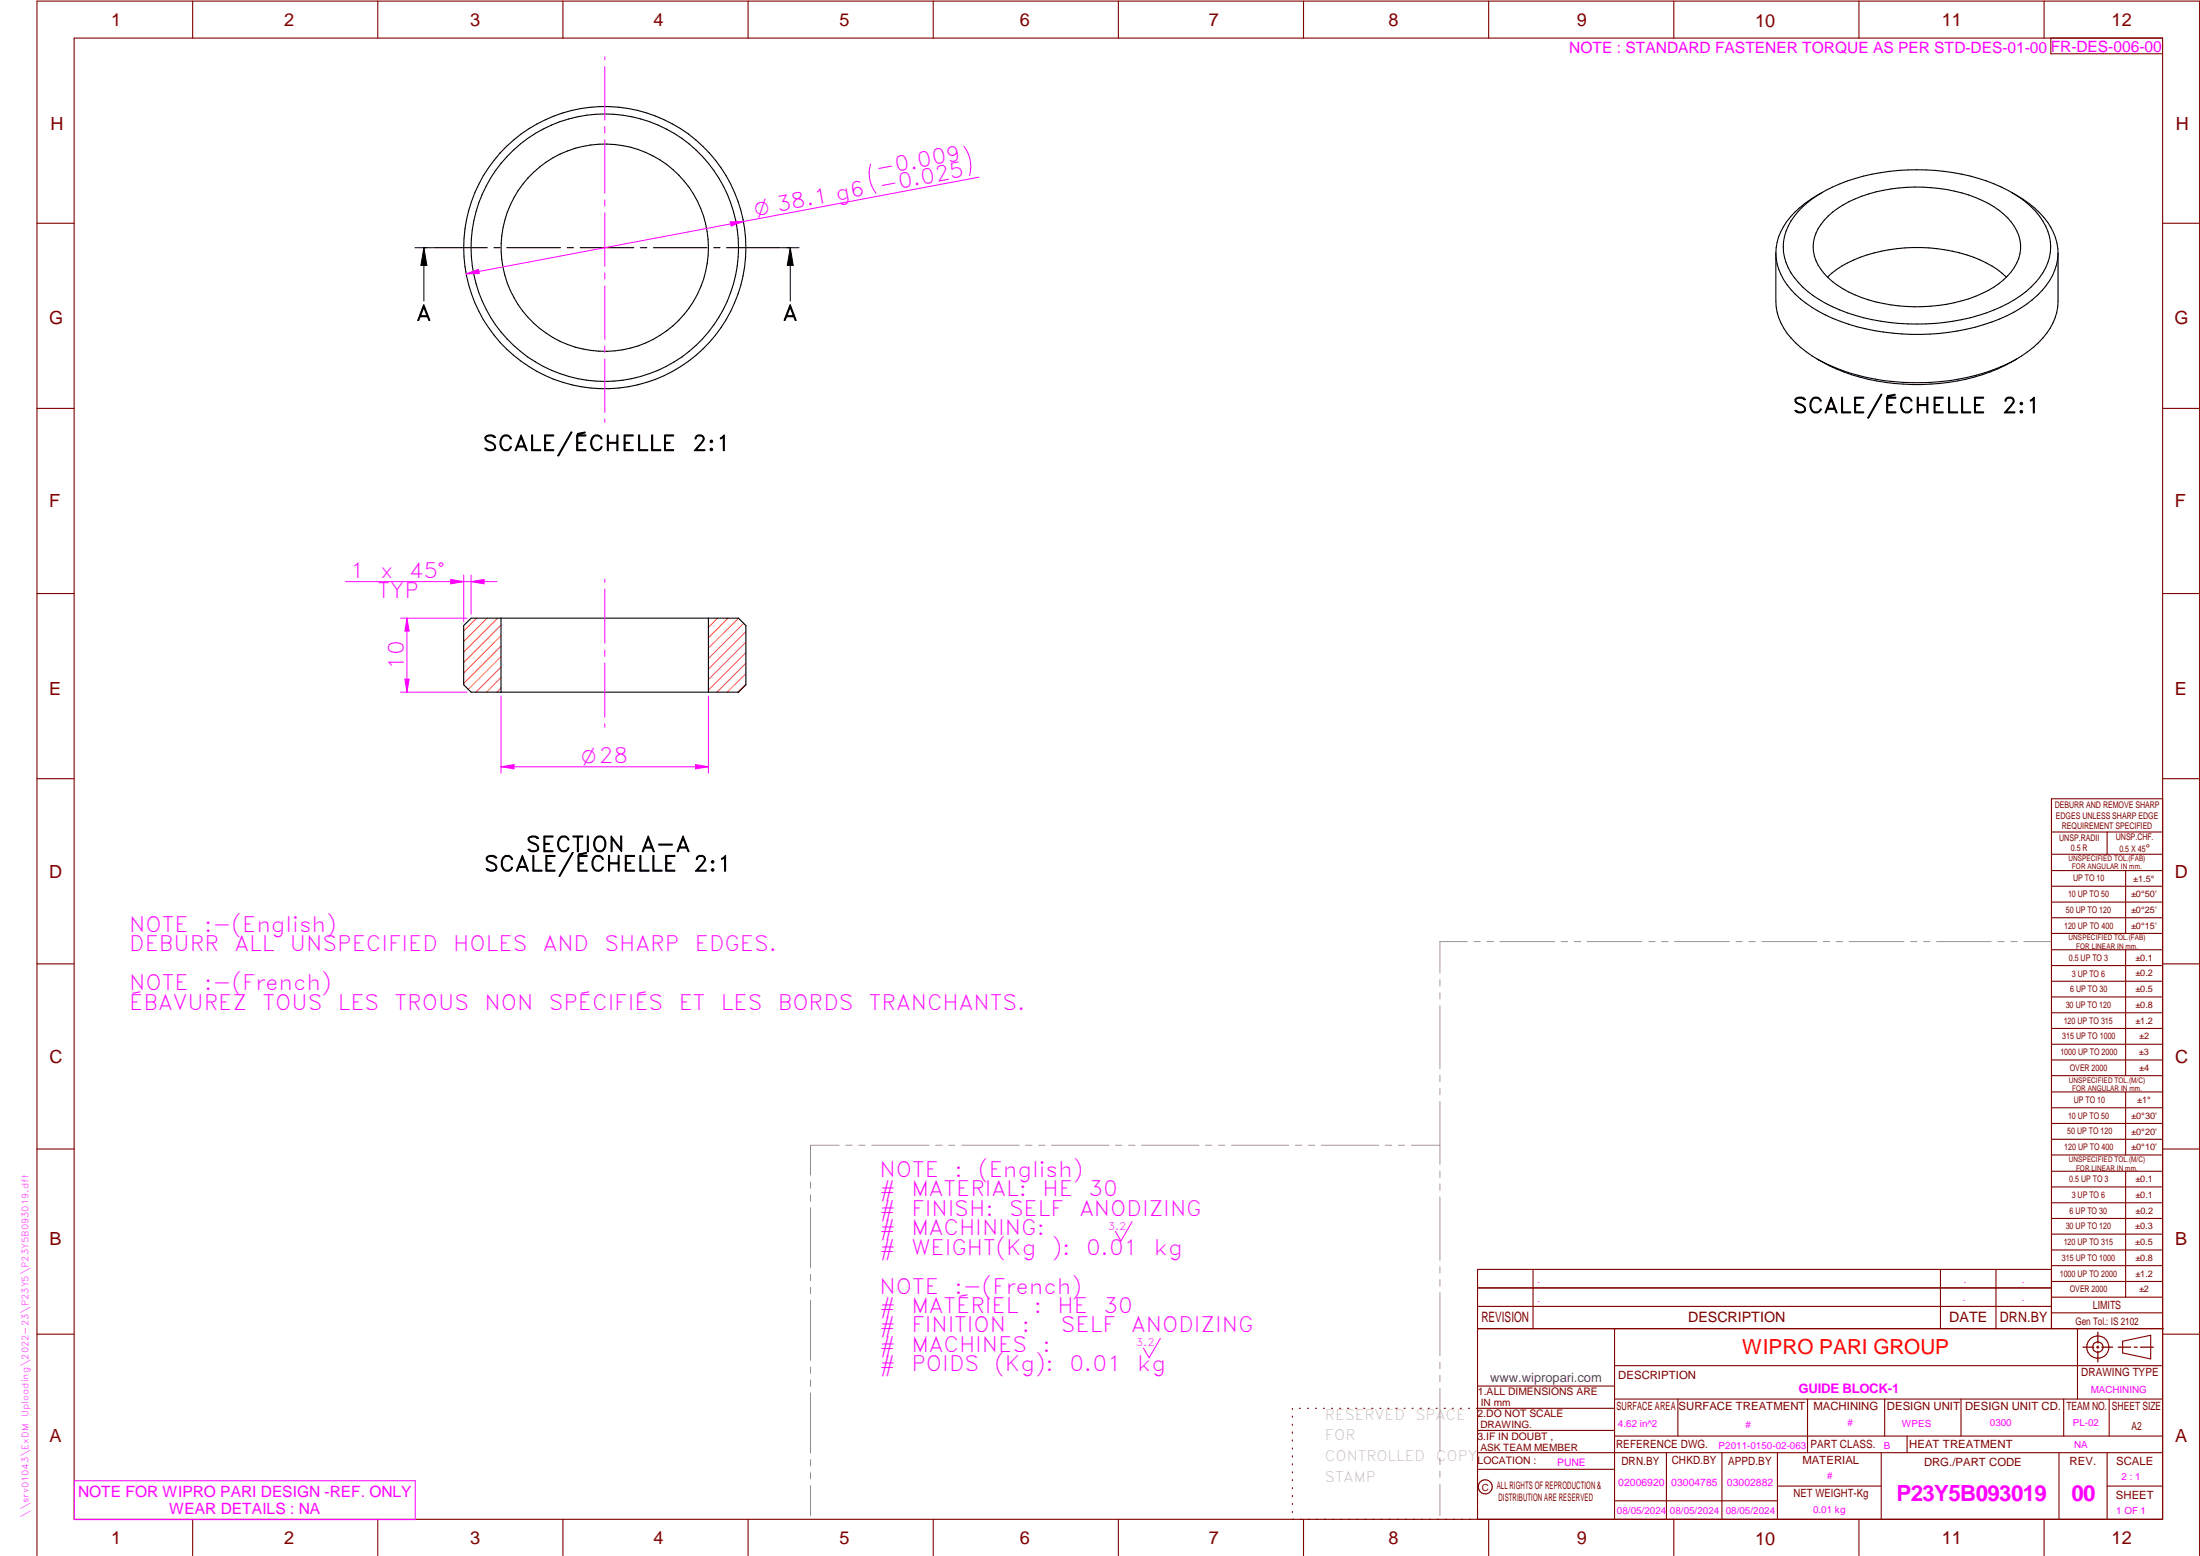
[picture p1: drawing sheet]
<svg xmlns="http://www.w3.org/2000/svg" width="594mm" height="420mm" viewBox="0 0 594 420" stroke-linecap="round" stroke-linejoin="round" font-family="sans-serif">
<g fill="none" stroke="#800000" stroke-width=".3">
<path d="M20 10.3h564v400h-564zM52 .3v10M102 .3v10M152 .3v10M202 .3v10M252 .3v10M302 .3v10M352 .3v10M402 .3v10M452 .3v10M502 .3v10M552 .3v10"/>
<path d="M553.8 10.3v4.2h30.2M10 60.3h10M584 60.3h10M10 110.3h10M584 110.3h10M10 160.3h10M584 160.3h10M10 210.3h10M584 215.7h-30v143.1M584 210.3h10M554 224.7h30M554 230.7h30"/>
<path d="M554 235.1h30M554 239.3h30M569 224.7v6M574 235.1v17M554 243.6h30M554 247.8h30M554 252.1h30M554 256.5h30M574 256.5v33.9M10 260.3h10M554 260.7h30M554 265h30"/>
<path d="M554 269.2h30M554 273.5h30M554 277.7h30M584 260.3h10M554 282h30M554 286.2h30M554 290.4h30M554 294.9h30M554 299.1h30M574 294.9v17M10 310.3h10M554 303.4h30"/>
<path d="M554 307.6h30M554 311.9h30M554 316.3h30M574 316.3v34M584 310.3h10M554 320.5h30M554 324.8h30M554 329h30M554 333.2h30M554 337.5h30M399 358.8h185.2M399 352.8h155"/>
<path d="M399 347.8h155M414 342.8v16M436 358.8v51.5M524 342.8v16M539 342.8v16M554 341.8h30M554 346h30M554 350.3h30M554 354.5h30M554 342.8h-155v67.5M561 358.8v19M10 360.3h10"/>
<path d="M399 374.3h37M436 377.8h148M453.1 377.8v10M488.1 377.8v14.5M508.9 377.8v10M529.5 377.8v10M557.3 377.8v10M569.5 377.8v10M573.2 362.2l7.6-1.6v6.3l-7.6-1.6zM584 368.8h-148M584 360.3h10M349 380.3v.3"/>
<path d="M349 382.4v.3M349 384.6v.3M349 386.7v.3M349 388.8v.3M349 391v.3M349 393.1v.3M349 395.3v.3M349 397.4v.3M349 399.5v.3M350.9 380.3h.2M353.1 380.3h.2M355.2 380.3h.3"/>
<path d="M357.4 380.3h.3M359.6 380.3h.3M361.7 380.3h.3M363.9 380.3h.3M366.1 380.3h.3M368.3 380.3h.2M370.4 380.3h.3M372.6 380.3h.3M374.8 380.3h.3M376.9 380.3h.4M379.1 380.3h.3M381.3 380.3h.3"/>
<path d="M383.4 380.3h.4M385.6 380.3h.3M387.8 380.3h.3M390 380.3h.3M392.2 380.3h.3M394.3 380.3h.3M396.5 380.3h.3M398.7 380.3h37.3M399 396.7h37M399 392.3h185M399 386.2h37M436 387.8h148"/>
<path d="M450 392.3v18M465 392.3v18M480 392.3v18M508 392.3v18M515 387.8v4.5M556 392.3v18M569 392.3v18M52 410.3v9.7M102 410.3v9.7M152 410.3v9.7M202 410.3v9.7M252 410.3v9.7"/>
<path d="M302 410.3v9.7M349 401.7v.3M349 403.8v.4M349 406v.3M349 408.1v.3M352 410.3v9.7M402 410.3v9.7M436 405.3h44M452 410.3v9.7M480 401.3h28M502 410.3v9.7M552 410.3v9.7"/>
<path d="M569 401.3h15M10 420v-419.7h584v419.7"/>
<circle cx="566.5" cy="363.7" r="1.39"/>
<circle cx="566.5" cy="363.8" r="3"/>
<circle cx="401.1" cy="401.5" r="1.9"/>
</g>
<g fill="none" stroke="#f0f" stroke-width=".27">
<path d="M163.3 15.4v.8M163.3 18v14.4M163.3 34.2v1.7M163.3 37.7v14.5M163.3 54v1.7M163.3 57.4v14.5M114.5 66.9h.8M117.1 66.9h14.5M133.4 66.9h1.7M136.9 66.9h14.5M153.2 66.9h1.6M156.7 66.9h14.4"/>
<path d="M163.3 73.7v1.7M163.3 77.2v14.5M172.9 66.9h1.8M176.4 66.9h14.5M192.7 66.9h1.7M196.2 66.9h14.5M212.5 66.9h.9M163.3 93.4v1.8M163.3 96.9v14.5M163.3 113.2v.8M121.7 156.5l3.5 .6-3.5 .5zM125.2 155.3v12.6"/>
<path d="M127.2 155.3v10.6M163.3 156.4v.9M163.3 159v14.7M163.3 175.5v1.7M163.3 179v14.7M163.3 195.5v.8M305.7 329.9l-3 5.2-1.5-2.6M313.3 361.4l-3 5.2-1.5-2.6M20.1 399.8h92v10.5h-92z"/>
</g>
<g fill="none" stroke="#949494" stroke-width=".27">
<path d="M396.2 254.3h-7.4v8.5M398.1 254.3h1.6M401.5 254.3h1.8M405 254.3h14.8M421.6 254.3h1.7M425.1 254.3h1.7M428.6 254.3h14.8M445.2 254.3h1.7M448.7 254.3h1.7M452.2 254.3h14.8M468.8 254.3h1.7M472.3 254.3h1.7"/>
<path d="M475.8 254.3h14.8M492.4 254.3h1.7M495.8 254.3h1.8M499.4 254.3h14.7M516 254.3h1.6M519.4 254.3h1.8M522.9 254.3h14.8M539.5 254.3h1.7M543 254.3h1.7M546.5 254.3h7.4M388.8 264.5v1.8M388.8 268.1v1.6"/>
<path d="M388.8 271.6v17M388.8 290.4v1.7M388.8 293.9v1.7M388.8 297.4v17M218.9 319.2v1.6M226.6 309.2h-7.7v8.1M228.4 309.2h1.7M231.9 309.2h1.7M235.4 309.2h15.5M252.7 309.2h1.7M256.2 309.2h1.7M259.7 309.2h15.5"/>
<path d="M277 309.2h1.7M280.5 309.2h1.7M284 309.2h15.5M301.2 309.2h1.8M304.8 309.2h1.7M308.3 309.2h15.5M325.5 309.2h1.7M329.1 309.2h1.6M332.6 309.2h15.4M349.8 309.2h1.7M353.3 309.2h1.7M356.8 309.2h15.5"/>
<path d="M374.1 309.2h1.7M377.6 309.2h1.7M381.1 309.2h7.7M388.8 316.2v1.7M388.8 319.7v1.7M218.9 322.6v1.8M218.9 326.1v16.2M388.8 323.2v17.1M218.9 344.1v1.8M218.9 347.6v1.7M218.9 351.2v16.1M388.8 342.1v1.6"/>
<path d="M388.8 345.6v1.7M388.8 349v17.1M218.9 369.1v1.7M218.9 372.6v1.8M218.9 376.1v16.2M388.8 367.9v1.7M388.8 371.4v1.7M388.8 374.9v17M218.9 394.1v1.8M218.9 397.6v1.7M388.8 393.7v1.7M388.8 397.2v1.7"/>
<path d="M218.9 401.2v8.1M388.8 400.7v8.6"/>
</g>
<path d="M566.5 359.7v3M562.5 363.8h2.9M566.1 363.8h.7M566.5 363.4v.7M566.5 364.9v2.8M567.6 363.8h2.9M572 363.8h3.4M576.3 363.8h.8M578 363.8h3.5" fill="none" stroke="#800000" stroke-width=".34"/>
<g fill="none" stroke="#000" stroke-width=".3">
<path d="M486.8 55.8a39.9 39.9 0 0 1 21.1-9.2 56.9 56.9 0 0 1 34.4 4.8 22.4 22.4 0 0 1 10.7 11 13.2 13.2 0 0 1-3.3 13.8 35.1 35.1 0 0 1-17.7 9.6 58.4 58.4 0 0 1-37.1-3 24.6 24.6 0 0 1-12-10.5 13.1 13.1 0 0 1 2.7-15.2zM492.1 51.9a23.3 23.3 0 0 0-11.8 12.1l-.7 2.9-.1 1.4M493.7 58.3a32.4 32.4 0 0 1 19.1-7.5 42 42 0 0 1 25.6 5 14.3 14.3 0 0 1 7.2 10.2 11.8 11.8 0 0 1-4.6 9.6 33.6 33.6 0 0 1-19.6 7.1 41.9 41.9 0 0 1-23.7-4.7 15.1 15.1 0 0 1-8-10.1 11.1 11.1 0 0 1 4-9.6zM543.2 51.9a23.4 23.4 0 0 1 11.9 12.3 14.1 14.1 0 0 1-3.7 14.2 36.5 36.5 0 0 1-18 9.9 61.8 61.8 0 0 1-40.5-3.3 25.3 25.3 0 0 1-12-10.9 13.1 13.1 0 0 1-1.4-5.8M479.5 68.3v13.1a16.3 16.3 0 0 0 6.7 12.4 45 45 0 0 0 22.6 9 59.4 59.4 0 0 0 35.3-5.6 23.3 23.3 0 0 0 10.9-11.4l.7-3v-1.4v-13.1M493.5 74.8a31.9 31.9 0 0 1 18.8-7.7 41.4 41.4 0 0 1 27.1 5.7l2.4 2M544.6 96.9a52.6 52.6 0 0 1-30.6 6.8 50.7 50.7 0 0 1-23.3-6.8M125.2 168.9l2-2h72.2l2 2v16l-2 2h-72.2l-2-2zM135.3 166.9v20M191.3 166.9v20"/>
<circle cx="163.3" cy="66.9" r="28"/>
<circle cx="163.3" cy="66.9" r="38.1"/>
<circle cx="163.3" cy="66.9" r="36.1"/>
</g>
<g fill="none" stroke="#000" stroke-width=".27">
<path d="M112 66.9h4.9M114.5 66.9l.8 4.8h-1.6zM114.5 66.9v14.4M117.1 66.9h14.5M133.4 66.9h1.7M136.9 66.9h14.5M153.2 66.9h1.6M156.7 66.9h14.4M172.9 66.9h1.8M176.4 66.9h14.5M192.7 66.9h1.7M196.2 66.9h14.5"/>
<path d="M211 66.9h4.8M213.4 66.9l.8 4.8h-1.6zM213.4 66.9v14.4"/>
</g>
<path d="M114.5 66.9l.8 4.8h-1.6zM213.4 66.9l.8 4.8h-1.6z" fill="#000"/>
<g fill="none" stroke="#ff8000" stroke-width=".27">
<path d="M128.7 166.9l-3.5 3.5M131.6 166.9l-6.4 6.3M134.4 166.9l-9.2 9.2M135.3 168.8l-10.1 10.1M135.3 171.6l-10.1 10.1M135.3 174.5l-10.1 10.1M135.3 177.3l-8.9 8.8M193.8 166.9l-2.5 2.5M196.6 166.9l-5.3 5.3M199.4 166.9l-8.1 8.1M200.8 168.3l-9.5 9.5M201.4 179.1l-7.8 7.8"/>
<path d="M201.4 170.6l-10.1 10.1M201.4 173.4l-10.1 10.1M201.4 176.2l-10.1 10.2M135.3 180.1l-6.8 6.8M135.3 182.9l-3.9 4M135.3 185.8l-1.1 1.1M201.4 184.7l-2.2 2.2M201.4 181.9l-5 5"/>
</g>
<path d="M121.7 156.5l3.5 .6-3.5 .5z" fill="#f0f"/>
<path d="M127.2 157.1l3.5-.6v1.1z" fill="none" stroke="#f0f" stroke-width=".27"/>
<path d="M127.2 157.1l3.5-.6v1.1z" fill="#f0f"/>
<path d="M260.3 39.5a8.9 8.9 0 0 1 1.5 7.9M235.1 44.3a8.9 8.9 0 0 0 1.5 7.9M264.4 47.8l-138.5 26.2M125.9 74l3.3-1.3 .2 1.2zM93.3 157.1h40.9" fill="none" stroke="#f0f" stroke-width=".27"/>
<path d="M125.9 74l3.3-1.3 .2 1.2z" fill="#f0f"/>
<path d="M197.2 59.9l3.5-.1-3.3 1.2z" fill="none" stroke="#f0f" stroke-width=".27"/>
<path d="M197.2 59.9l3.5-.1-3.3 1.2z" fill="#f0f"/>
<path d="M135.3 188v20.8M191.3 188v20.8M135.3 207.1l3.5-.6v1.1z" fill="none" stroke="#f0f" stroke-width=".27"/>
<path d="M135.3 207.1l3.5-.6v1.1z" fill="#f0f"/>
<path d="M187.8 206.5l3.5 .6-3.5 .5z" fill="none" stroke="#f0f" stroke-width=".27"/>
<path d="M187.8 206.5l3.5 .6-3.5 .5z" fill="#f0f"/>
<path d="M108.2 166.9h17.9M109.9 166.9l.6 3.5h-1.2zM108.2 186.9h17.9M135.3 207.1h56" fill="none" stroke="#f0f" stroke-width=".27"/>
<path d="M109.9 166.9l.6 3.5h-1.2z" fill="#f0f"/>
<path d="M109.3 183.4h1.2l-.6 3.5z" fill="none" stroke="#f0f" stroke-width=".27"/>
<path d="M109.3 183.4h1.2l-.6 3.5z" fill="#f0f"/>
<path d="M109.9 166.9v20" fill="none" stroke="#f0f" stroke-width=".27"/>
<g font-size="6" fill="#f0f">
<text x="512.1" y="405.2">P23Y5B093019</text>
<text x="559.4" y="405.2">00</text>
</g>
<g font-size="5.7" fill="#f0f">
<text x="236.9" y="47.5" transform="rotate(-11 236.9 47.5)">-0.009</text>
<text x="237.7" y="52" transform="rotate(-11 237.7 52)">-0.025</text>
<text x="94.5" y="156.2">1</text>
<text x="102" y="161.4">TYP</text>
<text x="102.6" y="156.2">x</text>
<text x="110.4" y="156.2">45°</text>
<text x="109" y="180.8" transform="rotate(-90 109 180.8)">10</text>
<text x="34.9" y="251.7">NOTE</text>
<text x="55.1" y="251.7">:-(English)</text>
<text x="34.9" y="256.9">DEBURR</text>
<text x="63.4" y="256.9">ALL</text>
<text x="78.3" y="256.9">UNSPECIFIED</text>
<text x="122.4" y="256.9">HOLES</text>
<text x="146.6" y="256.9">AND</text>
<text x="163.2" y="256.9">SHARP</text>
<text x="187.6" y="256.9">EDGES.</text>
<text x="34.9" y="267.4">NOTE</text>
<text x="55.1" y="267.4">:-(French)</text>
<text x="34.9" y="272.7">ÉBAVUREZ</text>
<text x="70.9" y="272.7">TOUS</text>
<text x="91.2" y="272.7">LES</text>
<text x="106.5" y="272.7">TROUS</text>
<text x="130.8" y="272.7">NON</text>
<text x="148.2" y="272.7">SPÉCIFIÉS</text>
<text x="183.3" y="272.7">ET</text>
<text x="194.7" y="272.7">LES</text>
<text x="210" y="272.7">BORDS</text>
<text x="234.6" y="272.7">TRANCHANTS.</text>
<text x="237.5" y="317.8">NOTE</text>
<text x="257.7" y="317.8">:</text>
<text x="264.1" y="317.8">(English)</text>
<text x="237.5" y="323">#</text>
<text x="246.1" y="323">MATERIAL:</text>
<text x="281.5" y="323">HE</text>
<text x="293.9" y="323">30</text>
<text x="237.5" y="328.3">#</text>
<text x="246.1" y="328.3">FINISH:</text>
<text x="272.5" y="328.3">SELF</text>
<text x="291.5" y="328.3">ANODIZING</text>
<text x="237.5" y="333.5">#</text>
<text x="246.1" y="333.5">MACHINING:</text>
<text x="237.5" y="338.8">#</text>
<text x="246.1" y="338.8">WEIGHT(Kg</text>
<text x="284" y="338.8">):</text>
<text x="293.3" y="338.8">0.01</text>
<text x="311.6" y="338.8">kg</text>
<text x="237.5" y="349.3">NOTE</text>
<text x="257.7" y="349.3">:-(French)</text>
<text x="237.5" y="354.5">#</text>
<text x="237.5" y="359.8">#</text>
<text x="246.1" y="354.5">MATÉRIEL</text>
<text x="246.1" y="359.8">FINITION</text>
<text x="275.9" y="359.8">:</text>
<text x="279.2" y="354.5">:</text>
<text x="285.6" y="354.5">HE</text>
<text x="286.5" y="359.8">SELF</text>
<text x="298" y="354.5">30</text>
<text x="305.5" y="359.8">ANODIZING</text>
<text x="237.5" y="365">#</text>
<text x="246.1" y="365">MACHINES</text>
<text x="281.5" y="365">:</text>
<text x="237.5" y="370.3">#</text>
<text x="246.1" y="370.3">POIDS</text>
<text x="268.5" y="370.3">(Kg):</text>
<text x="288.8" y="370.3">0.01</text>
<text x="307.1" y="370.3">kg</text>
</g>
<g font-size="5.7">
<text x="112.4" y="86.5">A</text>
<text x="211.4" y="86.5">A</text>
<text x="484.1" y="111.5">SCALE/ÉCHELLE</text>
<text x="540.7" y="111.5">2:1</text>
<text x="130.4" y="121.7">SCALE/ÉCHELLE</text>
<text x="186.9" y="121.7">2:1</text>
<text x="142" y="230">SECTION</text>
<text x="173" y="230">A-A</text>
<text x="130.7" y="235.2">SCALE/ÉCHELLE</text>
<text x="187.3" y="235.2">2:1</text>
</g>
<text font-size="5.6" fill="#f00" x="470.5" y="365.5">WIPRO PARI GROUP</text>
<g font-size="5.4" fill="#f0f">
<text x="204.1" y="58.3" transform="rotate(-11 204.1 58.3)">O 38.1 g6</text>
<text x="157" y="206.2">O28</text>
</g>
<g font-size="4.9" fill="#800000">
<text x="30" y="6.9">1</text>
<text x="76.7" y="6.9">2</text>
<text x="127" y="6.9">3</text>
<text x="176.5" y="6.9">4</text>
<text x="226.7" y="6.9">5</text>
<text x="275.4" y="6.9">6</text>
<text x="326.4" y="6.9">7</text>
<text x="375" y="6.9">8</text>
<text x="425.8" y="6.9">9</text>
<text x="473.9" y="7.3">10</text>
<text x="524.3" y="6.9">11</text>
<text x="570.2" y="6.9">12</text>
<text x="13.6" y="35.1">H</text>
<text x="587.6" y="35.1">H</text>
<text x="13.2" y="87.5">G</text>
<text x="587.2" y="87.5">G</text>
<text x="13.2" y="137">F</text>
<text x="587.2" y="137">F</text>
<text x="13.2" y="187.6">E</text>
<text x="587.2" y="187.6">E</text>
<text x="13.2" y="237">D</text>
<text x="587.2" y="237">D</text>
<text x="13.4" y="287.1">C</text>
<text x="587.4" y="287.1">C</text>
<text x="13.4" y="336.2">B</text>
<text x="587.4" y="336.2">B</text>
<text x="13.4" y="389.3">A</text>
<text x="587.4" y="389.3">A</text>
<text x="30" y="416.9">1</text>
<text x="76.7" y="416.9">2</text>
<text x="127" y="416.9">3</text>
<text x="176.5" y="416.9">4</text>
<text x="226.7" y="416.9">5</text>
<text x="275.4" y="416.9">6</text>
<text x="326.4" y="416.9">7</text>
<text x="375" y="416.9">8</text>
<text x="425.8" y="416.9">9</text>
<text x="473.9" y="417.3">10</text>
<text x="524.3" y="416.9">11</text>
<text x="570.2" y="416.9">12</text>
</g>
<g font-size="4.2" fill="#f0f">
<text x="423.7" y="14.3">NOTE : STANDARD FASTENER TORQUE AS PER STD-DES-01-00</text>
<text x="553.8" y="14">FR-DES-006-00</text>
<text x="21.1" y="404.3">NOTE FOR WIPRO PARI DESIGN -REF. ONLY</text>
<text x="45.7" y="408.8">WEAR DETAILS : NA</text>
</g>
<g font-size="3.9" fill="#800000">
<text x="400" y="357.1">REVISION</text>
<text x="455.9" y="357.1">DESCRIPTION</text>
<text x="526.4" y="357.1">DATE</text>
<text x="540" y="357.1">DRN.BY</text>
</g>
<g font-size="3.9" fill="#c0c0c0">
<text x="357.8" y="383.3">RESERVED</text>
<text x="382.3" y="383.3">SPACE</text>
<text x="357.8" y="388.9">FOR</text>
<text x="357.8" y="394.5">CONTROLLED</text>
<text x="387.8" y="394.5">COPY</text>
<text x="357.8" y="400">STAMP</text>
</g>
<text font-size="3.6" fill="#f0f" x="485.7" y="376.1">GUIDE BLOCK-1</text>
<text font-size="3.5" fill="#00f" x="402.4" y="373.3">www.wipropari.com</text>
<g font-size="3.1" fill="#800000">
<text x="565.1" y="353.5">LIMITS</text>
<text x="562" y="371.7">DRAWING TYPE</text>
<text x="437" y="372.3">DESCRIPTION</text>
<text x="436.5" y="380.8">SURFACE AREA</text>
<text x="453.3" y="380.8">SURFACE TREATMENT</text>
<text x="489.7" y="380.8">MACHINING</text>
<text x="509.5" y="380.8">DESIGN UNIT</text>
<text x="530.6" y="380.8">DESIGN UNIT CD.</text>
<text x="558" y="380.6">TEAM NO.</text>
<text x="570.3" y="380.7">SHEET SIZE</text>
<text x="575.6" y="386.1">A2</text>
<text x="436.4" y="391.1">REFERENCE DWG.</text>
<text x="437.8" y="395.5">DRN.BY</text>
<text x="451.4" y="395.4">CHKD.BY</text>
<text x="466.6" y="395.5">APPD.BY</text>
<text x="486.7" y="395.4">MATERIAL</text>
<text x="488.9" y="390.9">PART CLASS.</text>
<text x="515.6" y="390.9">HEAT TREATMENT</text>
<text x="519.6" y="395.9">DRG./PART CODE</text>
<text x="558.9" y="395.5">REV.</text>
<text x="571.4" y="395.6">SCALE</text>
<text x="484.3" y="404.2">NET WEIGHT-Kg</text>
<text x="571.4" y="404.7">SHEET</text>
</g>
<text font-size="3" fill="#800000" x="579.5" y="230.1">°</text>
<g font-size="2.8" fill="#f0f">
<text x="299.1" y="332.1">3.2</text>
<text x="306.7" y="363.6">3.2</text>
<text x="420.5" y="396">PUNE</text>
<text x="437" y="401.2">02006920</text>
<text x="451.3" y="401.2">03004785</text>
<text x="466.3" y="401.2">03002882</text>
</g>
<g font-size="2.8" fill="#800000">
<text x="560.4" y="357.7">Gen Tol.: IS 2102</text>
<text x="399.1" y="376.6">1.ALL DIMENSIONS ARE</text>
<text x="399" y="382.7">2.DO NOT SCALE</text>
<text x="399" y="388.7">3.IF IN DOUBT ,</text>
<text x="399" y="395.4">LOCATION :</text>
<text x="404.2" y="402">ALL RIGHTS OF REPRODUCTION &amp;</text>
<text x="404.7" y="405.4">DISTRIBUTION ARE RESERVED</text>
</g>
<g font-size="2.7" fill="#f0f">
<text x="564.6" y="376.2">MACHINING</text>
<text x="436.9" y="385.4">4.62 in^2</text>
<text x="471.4" y="385.5">#</text>
<text x="498.9" y="385">#</text>
<text x="513.6" y="385.3">WPES</text>
<text x="537.3" y="385.1">0300</text>
<text x="559.7" y="385.1">PL-02</text>
<text x="464.1" y="391.2">P2011-0150-02-063</text>
<text x="508.7" y="391.2">B</text>
<text x="560.1" y="391.1">NA</text>
<text x="493.4" y="399.5">#</text>
<text x="572.8" y="399.7">2 : 1</text>
<text x="436.6" y="408.7">08/05/2024</text>
<text x="450.9" y="408.8">08/05/2024</text>
<text x="466" y="408.9">08/05/2024</text>
<text x="489.6" y="408.5">0.01 kg</text>
<text x="571.4" y="408.7">1 OF 1</text>
</g>
<g font-size="2.7" fill="#800000">
<text x="399.9" y="379.7">IN mm</text>
<text x="399.7" y="385.7">DRAWING.</text>
<text x="399.7" y="391.8">ASK TEAM MEMBER</text>
<text x="400.1" y="402.5">C</text>
</g>
<g font-size="2.5" fill="#800000">
<text x="554.9" y="218.3">DEBURR AND REMOVE SHARP</text>
<text x="555.2" y="221">EDGES UNLESS SHARP EDGE</text>
<text x="556.1" y="227.1">UNSP.RADII</text>
<text x="556.8" y="223.8">REQUIREMENT SPECIFIED</text>
<text x="571.4" y="226.9">UNSP.CHF.</text>
<text x="559.2" y="229.9">0.5 R</text>
<text x="572.3" y="230.1">0.5 X 45</text>
<text x="559.8" y="238">UP TO 10</text>
<text x="576.1" y="238.1">±1.5°</text>
<text x="558.5" y="242.2">10 UP TO 50</text>
<text x="575.5" y="242.3">±0°50'</text>
<text x="557.4" y="250.7">120 UP TO 400</text>
<text x="557.9" y="246.5">50 UP TO 120</text>
<text x="575.5" y="250.7">±0°15'</text>
<text x="575.5" y="246.5">±0°25'</text>
<text x="558.7" y="259.4">0.5 UP TO 3</text>
<text x="559.5" y="263.7">3 UP TO 6</text>
<text x="576.6" y="263.6">±0.2</text>
<text x="576.6" y="259.4">±0.1</text>
<text x="559" y="267.9">6 UP TO 30</text>
<text x="576.6" y="267.9">±0.5</text>
<text x="557.8" y="272.2">30 UP TO 120</text>
<text x="576.6" y="272.2">±0.8</text>
<text x="556.9" y="280.7">315 UP TO 1000</text>
<text x="557.3" y="276.4">120 UP TO 315</text>
<text x="576.6" y="276.4">±1.2</text>
<text x="577.7" y="280.7">±2</text>
<text x="556.4" y="284.9">1000 UP TO 2000</text>
<text x="577.6" y="284.9">±3</text>
<text x="558.9" y="289.2">OVER 2000</text>
<text x="577.7" y="289.3">±4</text>
<text x="560" y="297.9">UP TO 10</text>
<text x="577.1" y="297.9">±1°</text>
<text x="558.5" y="302.1">10 UP TO 50</text>
<text x="575.5" y="302.1">±0°30'</text>
<text x="557.4" y="310.6">120 UP TO 400</text>
<text x="558.2" y="306.3">50 UP TO 120</text>
<text x="575.5" y="310.6">±0°10'</text>
<text x="575.5" y="306.4">±0°20'</text>
<text x="558.8" y="319.2">0.5 UP TO 3</text>
<text x="559.4" y="323.4">3 UP TO 6</text>
<text x="576.6" y="319.2">±0.1</text>
<text x="576.6" y="323.5">±0.1</text>
<text x="558.9" y="327.7">6 UP TO 30</text>
<text x="576.7" y="327.7">±0.2</text>
<text x="557.8" y="332">30 UP TO 120</text>
<text x="576.6" y="332">±0.3</text>
<text x="556.8" y="340.5">315 UP TO 1000</text>
<text x="557.3" y="336.3">120 UP TO 315</text>
<text x="576.6" y="336.3">±0.5</text>
<text x="576.6" y="340.5">±0.8</text>
<text x="556.2" y="344.7">1000 UP TO 2000</text>
<text x="576.6" y="344.7">±1.2</text>
<text x="558.9" y="349">OVER 2000</text>
<text x="577.6" y="349">±2</text>
</g>
<g font-size="2.5" fill="#f0f">
<text x="415.2" y="346.4">.</text>
<text x="530.3" y="346.5">.</text>
<text x="545.9" y="346.4">.</text>
<text x="415.2" y="351.5">.</text>
<text x="530" y="351.3">.</text>
<text x="545.9" y="351.4">.</text>
</g>
<g font-size="2.4" fill="#f0f">
<text x="7.7" y="382.7" transform="rotate(-90 7.7 382.7)">Uploading\2022-23\P23Y5\P23Y5B093019.dft</text>
<text x="7.7" y="409.8" transform="rotate(-90 7.7 409.8)">\\srv01043\ExDM</text>
</g>
<g font-size="2.1" fill="#800000">
<text x="558.5" y="232.4">UNSPECIFIED TOL.(FAB)</text>
<text x="559.5" y="234.7">FOR ANGULAR IN mm.</text>
<text x="558.6" y="253.9">UNSPECIFIED TOL.(FAB)</text>
<text x="560.7" y="256.3">FOR LINEAR IN mm.</text>
<text x="558.7" y="292.3">UNSPECIFIED TOL.(M/C)</text>
<text x="559.6" y="294.7">FOR ANGULAR IN mm.</text>
<text x="558.7" y="313.7">UNSPECIFIED TOL.(M/C)</text>
<text x="560.6" y="316.1">FOR LINEAR IN mm.</text>
</g>
</svg>
